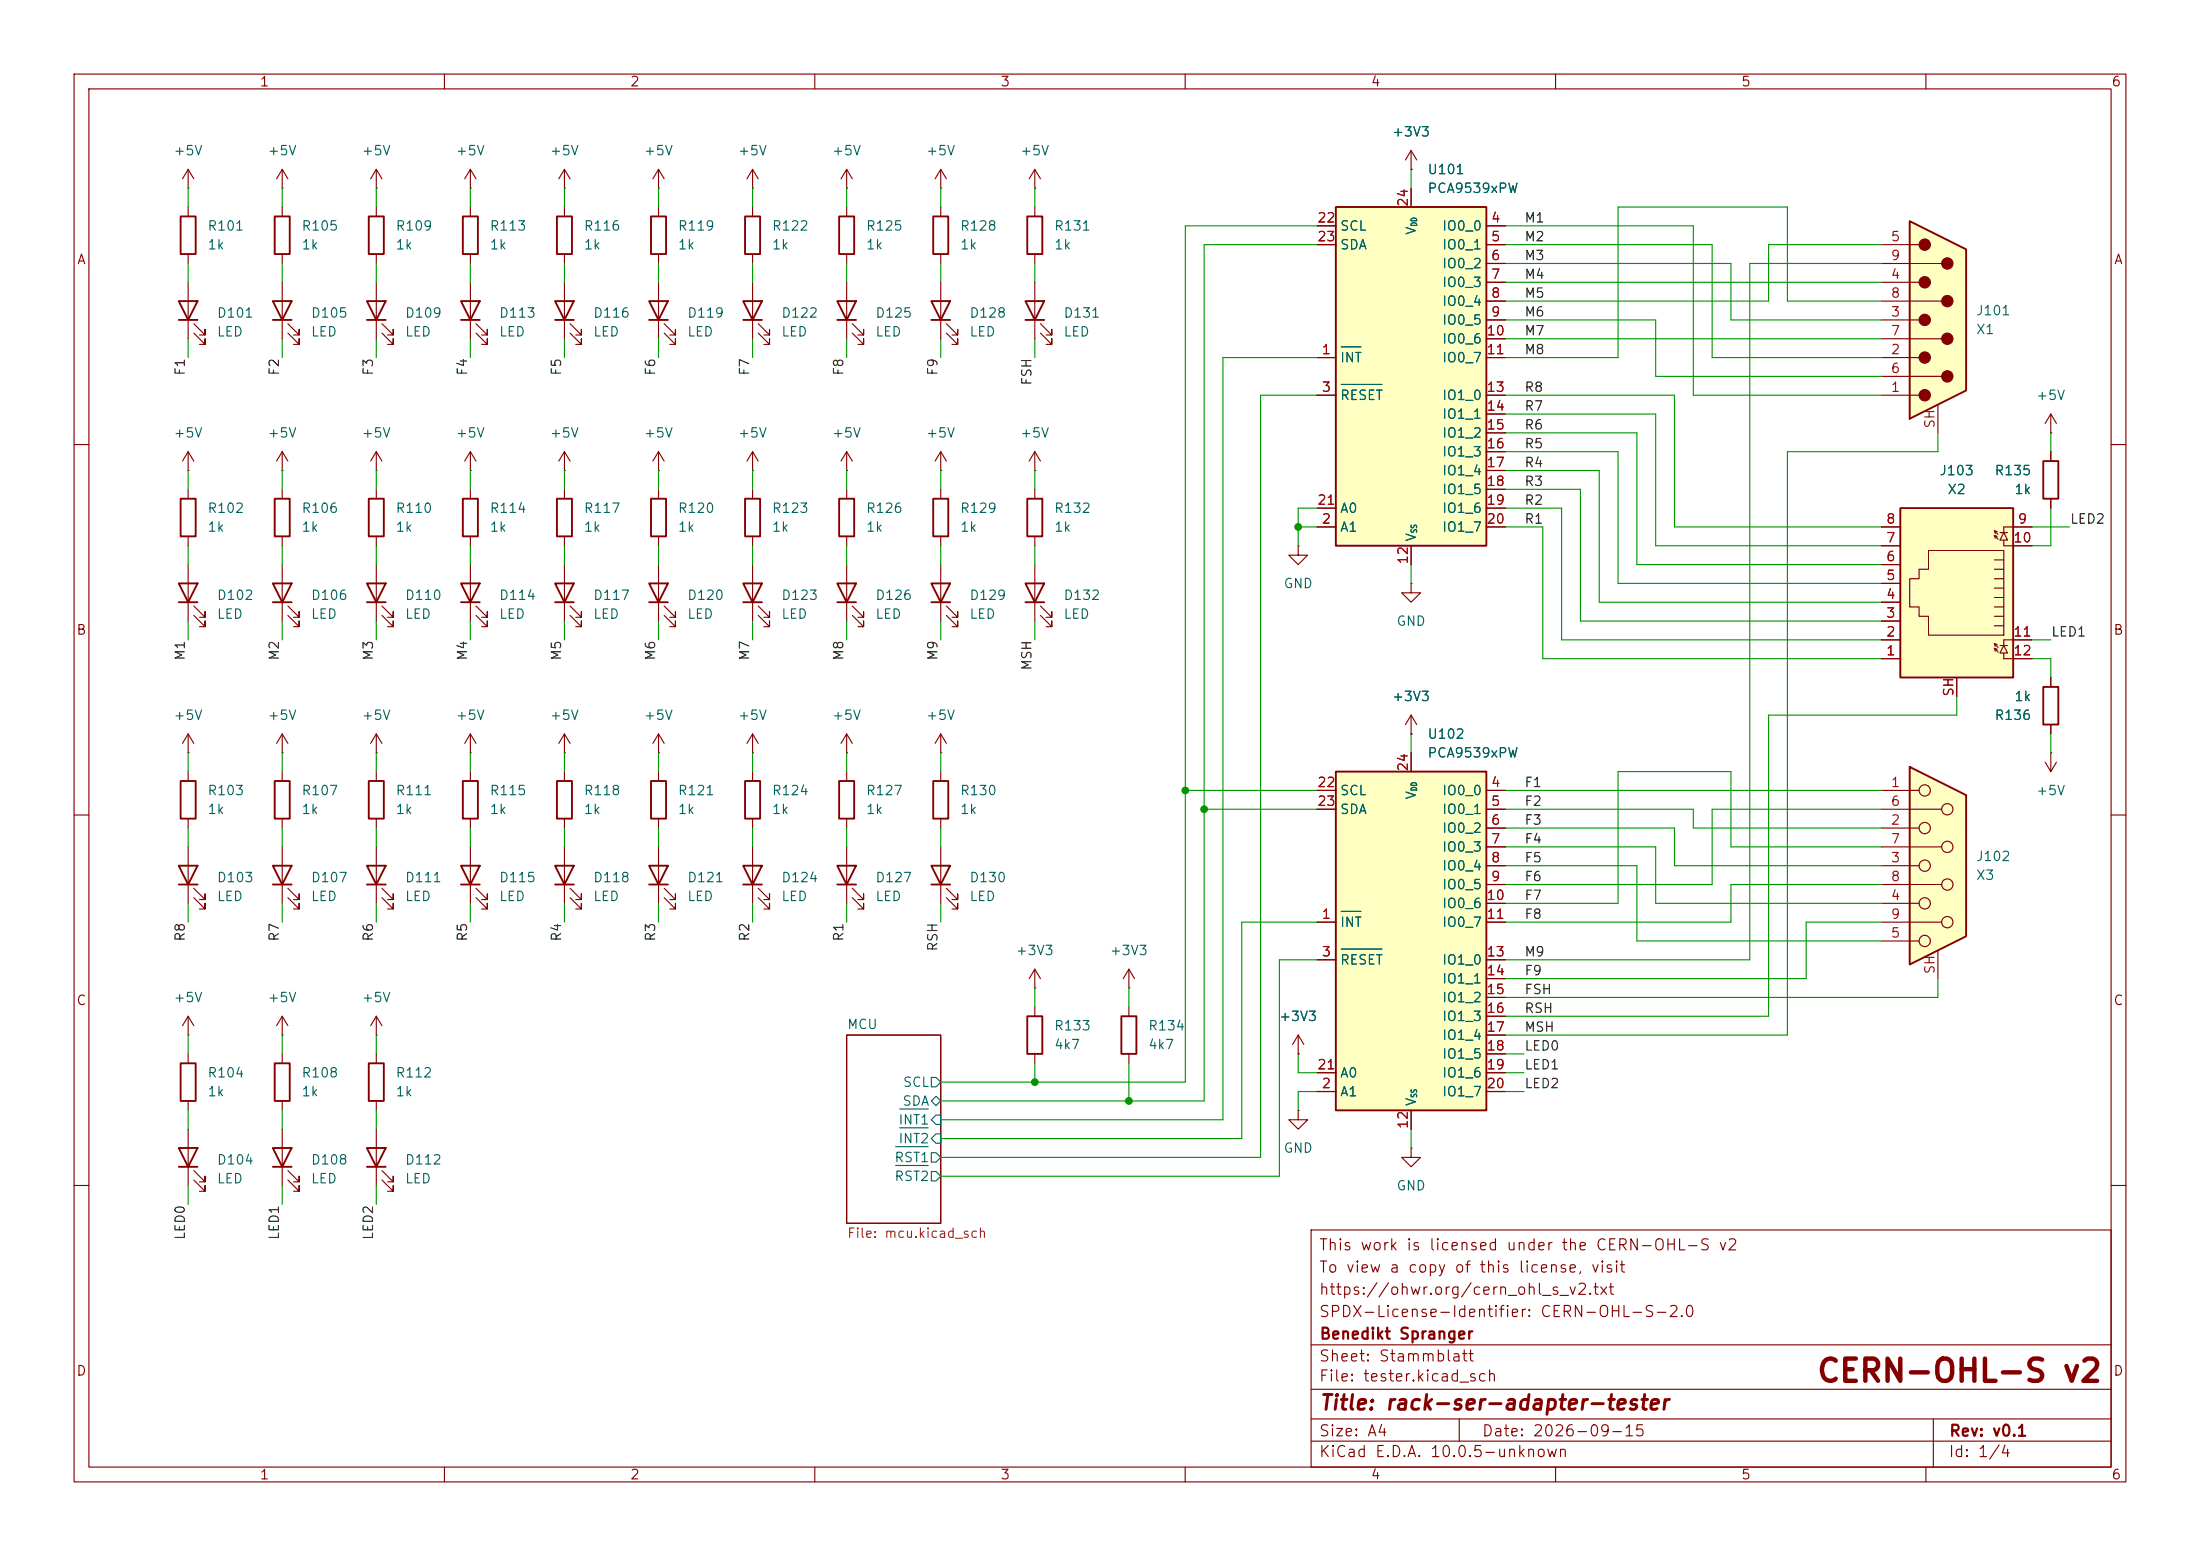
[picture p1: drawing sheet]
<svg xmlns="http://www.w3.org/2000/svg" width="297mm" height="210mm" viewBox="0 0 297 210" stroke-linecap="round" stroke-linejoin="round" font-family="sans-serif">
<g fill="none" stroke="#840000" stroke-width=".15">
<path d="M10 10h277v190h-277zM12 12h273v186h-273zM60 10v2M110 10v2M160 10v2M210 10v2M260 10v2M76.2 25.4h.1M76.2 22.9v2.5M76.2 27.9v1.3M76.2 34.3v1.3M76.2 38.1v7.6"/>
<path d="M76.2 22.9l-.8 1.2M76.2 22.9l.8 1.2M88.9 25.4h.1M88.9 22.9l-.8 1.2M88.9 22.9l.8 1.2M88.9 22.9v2.5M88.9 27.9v1.3M88.9 34.3v1.3M101.6 25.4h.1M101.6 22.9v2.5M101.6 22.9l-.8 1.2M101.6 22.9l.8 1.2"/>
<path d="M114.3 38.1v7.6M77 45l1.5 1.5v-.8v.8h-.8M77 43.7l1.5 1.5v-.7v.7h-.8M115.1 45l1.5 1.5v-.8v.8h-.8M115.1 43.7l1.5 1.5v-.7v.7h-.8M10 60h2M76.2 76.2v7.6M88.9 76.2v7.6M101.6 66v1.3M101.6 72.4v1.3M101.6 76.2v7.6M114.3 63.5h.1"/>
<path d="M114.3 61l-.8 1.2M114.3 61l.8 1.2M114.3 61v2.5M114.3 66v1.3M114.3 72.4v1.3M127 63.5h.1M127 61l-.8 1.2M127 61l.8 1.2M127 61v2.5M285 60h2M76.2 99.1v2.5M76.2 99.1l-.8 1.2"/>
<path d="M76.2 99.1l.8 1.2M77 83.1l1.5 1.5v-.8v.8h-.8M77 81.8l1.5 1.5v-.7v.7h-.8M88.9 99.1v2.5M88.9 99.1l-.8 1.2M88.9 99.1l.8 1.2M89.7 83.1l1.5 1.5v-.8v.8h-.8M89.7 81.8l1.5 1.5v-.7v.7h-.8M101.6 99.1v2.5M101.6 99.1l-.8 1.2M101.6 99.1l.8 1.2M102.4 83.1l1.5 1.5v-.8v.8h-.8"/>
<path d="M102.4 81.8l1.5 1.5v-.7v.7h-.8M114.3 99.1v2.5M114.3 99.1l-.8 1.2M114.3 99.1l.8 1.2M127 99.1v2.5M127 99.1l-.8 1.2M127 99.1l.8 1.2M10 110h2M76.2 101.6h.1M76.2 104.1v1.3M76.2 110.5v1.3M76.2 114.3v7.6"/>
<path d="M77 119.9l1.5 1.5v-.7v.7h-.8M88.9 101.6h.1M88.9 104.1v1.3M88.9 110.5v1.3M88.9 114.3v7.6M89.7 119.9l1.5 1.5v-.7v.7h-.8M101.6 101.6h.1M101.6 104.1v1.3M101.6 110.5v1.3M114.3 101.6h.1M114.3 104.1v1.3M114.3 110.5v1.3"/>
<path d="M127 101.6h.1M285 110h2M77 121.2l1.5 1.5v-.8v.8h-.8M89.7 121.2l1.5 1.5v-.8v.8h-.8M114.3 139.7h12.7v25.4h-12.7zM10 160h2M177 166h108v32h-108zM285 160h2M60 198v2M110 198v2M160 198v2M177 194.5h108"/>
<path d="M177 191.5h108M177 187.5h108M177 181.5h108M197 191.5v3M210 198v2M260 198v2M261 191.5v6.5"/>
</g>
<path d="M120.9 154.8h4.4M120.9 157.3h4.4M121.5 149.7h3.8M121.5 152.2h3.8M125.7 148.6l.7-.6 .6 .6-.6 .6zM125.7 145.4h.7l.6 .7-.6 .6h-.7zM125.7 155.6h.7l.6 .6-.6 .6h-.7zM125.7 158.1h.7l.6 .7-.6 .6h-.7zM126.4 150.5h.6v1.3h-.6l-.7-.7zM126.4 153h.6v1.3h-.6l-.7-.6z" fill="none" stroke="#006464" stroke-width=".15"/>
<g fill="none" stroke="#840000" stroke-width=".25">
<path d="M75.2 29.2h2v5.1h-2zM87.9 29.2h2v5.1h-2zM74.9 40.6h2.6l-1.3 2.6zM74.9 43.2h2.6M113 40.6h2.6l-1.3 2.6zM113 43.2h2.6M74.9 78.7h2.6l-1.3 2.6zM87.6 78.7h2.6l-1.3 2.6zM100.3 78.7h2.6l-1.3 2.6zM100.6 67.3h2v5.1h-2zM113.3 67.3h2v5.1h-2zM74.9 81.3h2.6"/>
<path d="M87.6 81.3h2.6M100.3 81.3h2.6M74.9 116.8h2.6l-1.3 2.6zM74.9 119.4h2.6M75.2 105.4h2v5.1h-2zM87.6 116.8h2.6l-1.3 2.6zM87.6 119.4h2.6M87.9 105.4h2v5.1h-2zM100.6 105.4h2v5.1h-2zM113.3 105.4h2v5.1h-2z"/>
</g>
<path d="M180.3 27.9h20.4v45.8h-20.4z" fill="#ffffc2"/>
<path d="M180.3 27.9h20.4v45.8h-20.4z" fill="none" stroke="#840000" stroke-width=".25"/>
<g fill="none" stroke="#840000" stroke-width=".15">
<path d="M177.8 30.5h2.5M177.8 33h2.5M190.5 22.9h.1M190.5 20.3v2.6M190.5 25.4v2.5M190.5 20.3l-.8 1.3M190.5 20.3l.8 1.3M200.7 30.5h2.5M200.7 33h2.5M200.7 35.6h2.5M200.7 38.1h2.5M177.8 48.3h2.5"/>
<path d="M177.8 53.3h2.5M200.7 48.3h2.5M200.7 53.3h2.5M200.7 40.6h2.5M200.7 43.2h2.5M200.7 45.7h2.5M200.7 55.9h2.5M200.7 58.4h2.5M175.3 73.7v1.2h1.2l-1.2 1.3-1.3-1.3h1.3M175.3 73.7h.1M177.8 71.1h2.5M177.8 68.6h2.5"/>
<path d="M190.5 78.7v1.3h1.3l-1.3 1.3-1.3-1.3h1.3M190.5 78.7h.1M190.5 73.7v2.5M200.7 71.1h2.5M200.7 61h2.5M200.7 63.5h2.5M200.7 66h2.5M200.7 68.6h2.5M190.5 99.1h.1M190.5 96.5v2.6M190.5 96.5l-.8 1.3M190.5 96.5l.8 1.3"/>
</g>
<path d="M181.1 46.8h2.6M181.1 51.9h5.5" fill="none" stroke="#006464" stroke-width=".15"/>
<path d="M180.3 104.1h20.4v45.8h-20.4z" fill="#ffffc2"/>
<g fill="none" stroke="#840000" stroke-width=".25">
<path d="M24.4 29.2h2v5.1h-2zM37.1 29.2h2v5.1h-2zM49.8 29.2h2v5.1h-2zM62.5 29.2h2v5.1h-2zM100.6 29.2h2v5.1h-2zM113.3 29.2h2v5.1h-2zM126 29.2h2v5.1h-2zM138.7 29.2h2v5.1h-2zM24.1 40.6h2.6l-1.3 2.6zM24.1 43.2h2.6M36.8 40.6h2.6l-1.3 2.6zM36.8 43.2h2.6"/>
<path d="M49.5 40.6h2.6l-1.3 2.6zM49.5 43.2h2.6M62.2 40.6h2.6l-1.3 2.6zM62.2 43.2h2.6M87.6 40.6h2.6l-1.3 2.6zM87.6 43.2h2.6M100.3 40.6h2.6l-1.3 2.6zM100.3 43.2h2.6M125.7 40.6h2.6l-1.3 2.6zM125.7 43.2h2.6M24.1 78.7h2.6l-1.3 2.6zM24.4 67.3h2v5.1h-2z"/>
<path d="M36.8 78.7h2.6l-1.3 2.6zM37.1 67.3h2v5.1h-2zM49.5 78.7h2.6l-1.3 2.6zM49.8 67.3h2v5.1h-2zM62.2 78.7h2.6l-1.3 2.6zM62.5 67.3h2v5.1h-2zM75.2 67.3h2v5.1h-2zM87.9 67.3h2v5.1h-2zM113 78.7h2.6l-1.3 2.6zM125.7 78.7h2.6l-1.3 2.6zM24.1 81.3h2.6M36.8 81.3h2.6"/>
<path d="M49.5 81.3h2.6M62.2 81.3h2.6M113 81.3h2.6M125.7 81.3h2.6M24.1 116.8h2.6l-1.3 2.6zM24.1 119.4h2.6M24.4 105.4h2v5.1h-2zM36.8 116.8h2.6l-1.3 2.6zM36.8 119.4h2.6M37.1 105.4h2v5.1h-2zM49.5 116.8h2.6l-1.3 2.6zM49.5 119.4h2.6"/>
<path d="M49.8 105.4h2v5.1h-2zM62.2 116.8h2.6l-1.3 2.6zM62.2 119.4h2.6M62.5 105.4h2v5.1h-2zM100.3 116.8h2.6l-1.3 2.6zM100.3 119.4h2.6M113 116.8h2.6l-1.3 2.6zM113 119.4h2.6M180.3 104.1h20.4v45.8h-20.4zM138.7 137.2h2v5h-2zM151.4 137.2h2v5h-2zM24.1 154.9h2.6l-1.3 2.6z"/>
<path d="M24.1 157.5h2.6M24.4 143.5h2v5.1h-2zM36.8 154.9h2.6l-1.3 2.6zM36.8 157.5h2.6M37.1 143.5h2v5.1h-2zM49.5 154.9h2.6l-1.3 2.6zM49.5 157.5h2.6M49.8 143.5h2v5.1h-2z"/>
</g>
<g fill="none" stroke="#840000" stroke-width=".15">
<path d="M25.4 25.4h.1M25.4 22.9l-.8 1.2M25.4 22.9l.8 1.2M25.4 22.9v2.5M25.4 27.9v1.3M25.4 34.3v1.3M25.4 38.1v7.6M38.1 25.4h.1M38.1 22.9v2.5M38.1 27.9v1.3M38.1 34.3v1.3M38.1 38.1v7.6"/>
<path d="M38.1 22.9l-.8 1.2M38.1 22.9l.8 1.2M50.8 25.4h.1M50.8 22.9v2.5M50.8 27.9v1.3M50.8 34.3v1.3M50.8 38.1v7.6M50.8 22.9l-.8 1.2M50.8 22.9l.8 1.2M63.5 25.4h.1M63.5 22.9v2.5M63.5 27.9v1.3"/>
<path d="M63.5 34.3v1.3M63.5 38.1v7.6M63.5 22.9l-.8 1.2M63.5 22.9l.8 1.2M88.9 38.1v7.6M101.6 27.9v1.3M101.6 34.3v1.3M101.6 38.1v7.6M114.3 25.4h.1M114.3 22.9v2.5M114.3 27.9v1.3M114.3 34.3v1.3"/>
<path d="M114.3 22.9l-.8 1.2M114.3 22.9l.8 1.2M127 25.4h.1M127 22.9l-.8 1.2M127 22.9l.8 1.2M127 22.9v2.5M127 27.9v1.3M127 34.3v1.3M127 38.1v7.6M139.7 27.9v1.3M139.7 34.3v1.3M26.2 45l1.5 1.5v-.8v.8h-.8"/>
<path d="M26.2 43.7l1.5 1.5v-.7v.7h-.8M38.9 45l1.5 1.5v-.8v.8h-.8M38.9 43.7l1.5 1.5v-.7v.7h-.8M51.6 45l1.5 1.5v-.8v.8h-.8M51.6 43.7l1.5 1.5v-.7v.7h-.8M64.3 45l1.5 1.5v-.8v.8h-.8M64.3 43.7l1.5 1.5v-.7v.7h-.8M89.7 45l1.5 1.5v-.8v.8h-.8M89.7 43.7l1.5 1.5v-.7v.7h-.8M102.4 45l1.5 1.5v-.8v.8h-.8M102.4 43.7l1.5 1.5v-.7v.7h-.8M127.8 45l1.5 1.5v-.8v.8h-.8"/>
<path d="M127.8 43.7l1.5 1.5v-.7v.7h-.8M25.4 63.5h.1M25.4 61v2.5M25.4 66v1.3M25.4 72.4v1.3M25.4 76.2v7.6M25.4 61l-.8 1.2M25.4 61l.8 1.2M38.1 63.5h.1M38.1 61v2.5M38.1 66v1.3M38.1 72.4v1.3"/>
<path d="M38.1 76.2v7.6M38.1 61l-.8 1.2M38.1 61l.8 1.2M50.8 63.5h.1M50.8 61v2.5M50.8 66v1.3M50.8 72.4v1.3M50.8 76.2v7.6M50.8 61l-.8 1.2M50.8 61l.8 1.2M63.5 63.5h.1M63.5 61v2.5"/>
<path d="M63.5 66v1.3M63.5 72.4v1.3M63.5 76.2v7.6M63.5 61l-.8 1.2M63.5 61l.8 1.2M76.2 63.5h.1M76.2 61l-.8 1.2M76.2 61l.8 1.2M76.2 61v2.5M76.2 66v1.3M76.2 72.4v1.3M88.9 63.5h.1"/>
<path d="M88.9 61v2.5M88.9 66v1.3M88.9 72.4v1.3M88.9 61l-.8 1.2M88.9 61l.8 1.2M101.6 63.5h.1M101.6 61v2.5M101.6 61l-.8 1.2M101.6 61l.8 1.2M114.3 76.2v7.6M127 76.2v7.6M25.4 99.1v2.5"/>
<path d="M25.4 99.1l-.8 1.2M25.4 99.1l.8 1.2M26.2 83.1l1.5 1.5v-.8v.8h-.8M26.2 81.8l1.5 1.5v-.7v.7h-.8M38.1 99.1l-.8 1.2M38.1 99.1l.8 1.2M38.1 99.1v2.5M38.9 83.1l1.5 1.5v-.8v.8h-.8M38.9 81.8l1.5 1.5v-.7v.7h-.8M50.8 99.1v2.5M50.8 99.1l-.8 1.2M50.8 99.1l.8 1.2"/>
<path d="M51.6 83.1l1.5 1.5v-.8v.8h-.8M51.6 81.8l1.5 1.5v-.7v.7h-.8M63.5 99.1v2.5M63.5 99.1l-.8 1.2M63.5 99.1l.8 1.2M64.3 83.1l1.5 1.5v-.8v.8h-.8M64.3 81.8l1.5 1.5v-.7v.7h-.8M115.1 83.1l1.5 1.5v-.8v.8h-.8M115.1 81.8l1.5 1.5v-.7v.7h-.8M127.8 83.1l1.5 1.5v-.8v.8h-.8M127.8 81.8l1.5 1.5v-.7v.7h-.8M25.4 101.6h.1"/>
<path d="M25.4 104.1v1.3M25.4 110.5v1.3M25.4 114.3v7.6M26.2 119.9l1.5 1.5v-.7v.7h-.8M38.1 101.6h.1M38.1 104.1v1.3M38.1 110.5v1.3M38.1 114.3v7.6M38.9 119.9l1.5 1.5v-.7v.7h-.8M50.8 101.6h.1M50.8 104.1v1.3M50.8 110.5v1.3"/>
<path d="M50.8 114.3v7.6M51.6 119.9l1.5 1.5v-.7v.7h-.8M63.5 101.6h.1M63.5 104.1v1.3M63.5 110.5v1.3M63.5 114.3v7.6M64.3 119.9l1.5 1.5v-.7v.7h-.8M101.6 114.3v7.6M102.4 119.9l1.5 1.5v-.7v.7h-.8M114.3 114.3v7.6M115.1 119.9l1.5 1.5v-.7v.7h-.8M177.8 106.7h2.5"/>
<path d="M177.8 109.2h2.5M190.5 101.6v2.5M200.7 106.7h2.5M200.7 109.2h2.5M200.7 111.8h2.5M200.7 114.3h2.5M200.7 116.8h2.5M200.7 119.4h2.5M25.4 139.7h.1M25.4 137.2v2.5M25.4 137.2l-.8 1.2M25.4 137.2l.8 1.2"/>
<path d="M26.2 121.2l1.5 1.5v-.8v.8h-.8M38.1 139.7h.1M38.1 137.2v2.5M38.1 137.2l-.8 1.2M38.1 137.2l.8 1.2M38.9 121.2l1.5 1.5v-.8v.8h-.8M50.8 139.7h.1M50.8 137.2v2.5M50.8 137.2l-.8 1.2M50.8 137.2l.8 1.2M51.6 121.2l1.5 1.5v-.8v.8h-.8M64.3 121.2l1.5 1.5v-.8v.8h-.8"/>
<path d="M102.4 121.2l1.5 1.5v-.8v.8h-.8M115.1 121.2l1.5 1.5v-.8v.8h-.8M139.7 133.4h.1M139.7 130.8l-.8 1.3M139.7 130.8l.8 1.3M139.7 130.8v2.6M139.7 135.9v1.3M152.4 133.4h.1M152.4 130.8v2.6M152.4 135.9v1.3M152.4 130.8l-.8 1.3M152.4 130.8l.8 1.3"/>
<path d="M175.3 139.7l-.8 1.3M175.3 139.7l.7 1.3M175.3 139.7v2.5M177.8 124.5h2.5M177.8 129.5h2.5M200.7 124.5h2.5M200.7 129.5h2.5M200.7 121.9h2.5M200.7 132.1h2.5M200.7 134.6h2.5M200.7 137.2h2.5M200.7 139.7h2.5"/>
<path d="M25.4 142.2v1.3M25.4 148.6v1.3M25.4 152.4v7.6M26.2 159.3l1.5 1.5v-.8v.8h-.8M26.2 158l1.5 1.5v-.7v.7h-.8M38.1 142.2v1.3M38.1 148.6v1.3M38.1 152.4v7.6M38.9 159.3l1.5 1.5v-.8v.8h-.8M38.9 158l1.5 1.5v-.7v.7h-.8M50.8 142.2v1.3M50.8 148.6v1.3"/>
<path d="M50.8 152.4v7.6M51.6 159.3l1.5 1.5v-.8v.8h-.8M51.6 158l1.5 1.5v-.7v.7h-.8M139.7 142.2v1.3M152.4 142.2v1.3M175.3 142.2h.1M175.3 149.9v1.2h1.2l-1.2 1.3-1.3-1.3h1.3M175.3 149.9h.1M177.8 147.3h2.5M177.8 144.8h2.5M190.5 154.9v1.3h1.3l-1.3 1.3-1.3-1.3h1.3M190.5 154.9h.1"/>
<path d="M190.5 149.9v2.5M200.7 147.3h2.5M200.7 142.2h2.5M200.7 144.8h2.5"/>
</g>
<path d="M181.1 123h2.6M181.1 128.1h5.5" fill="none" stroke="#006464" stroke-width=".15"/>
<path d="M257.8 29.8l7.6 3.9v19l-7.6 3.8z" fill="#ffffc2"/>
<g fill="none" stroke="#840000" stroke-width=".15">
<path d="M139.7 25.4h.1M139.7 22.9l-.8 1.2M139.7 22.9l.8 1.2M139.7 22.9v2.5M254 33h5.1M254 35.6h8.1M254 38.1h5.1M254 40.6h8.1M254 43.2h5.1M254 45.7h8.1M254 48.3h5.1M254 50.8h8.1"/>
<path d="M254 53.3h5.1M261.6 54.6v3.8M276.9 61v1.2M276.9 67.3v1.3M127 104.1v1.3M127 110.5v1.3M127 114.3v7.6M127.8 119.9l1.5 1.5v-.7v.7h-.8M276.1 102.9l.8 1.2M276.9 101.6h.1M276.9 101.6v2.5M277.6 102.9l-.7 1.2"/>
<path d="M127.8 121.2l1.5 1.5v-.8v.8h-.8"/>
</g>
<path d="M257.8 29.8l7.6 3.9v19l-7.6 3.8zM275.8 62.2h2.1v5.1h-2.1zM125.7 116.8h2.6l-1.3 2.6zM125.7 119.4h2.6M126 105.4h2v5.1h-2z" fill="none" stroke="#840000" stroke-width=".25"/>
<g fill="#840000" stroke="#840000" stroke-width=".15">
<circle cx="259.8" cy="33" r=".76"/>
<circle cx="259.8" cy="38.1" r=".76"/>
<circle cx="259.8" cy="43.2" r=".76"/>
<circle cx="259.8" cy="48.3" r=".76"/>
<circle cx="259.8" cy="53.3" r=".76"/>
<circle cx="262.9" cy="35.6" r=".76"/>
<circle cx="262.9" cy="40.6" r=".76"/>
<circle cx="262.9" cy="45.7" r=".76"/>
<circle cx="262.9" cy="50.8" r=".76"/>
</g>
<path d="M257.8 103.5l7.6 3.8v19.1l-7.6 3.8z" fill="#ffffc2"/>
<path d="M138.7 67.3h2v5.1h-2zM257.8 103.5l7.6 3.8v19.1l-7.6 3.8z" fill="none" stroke="#840000" stroke-width=".25"/>
<g fill="none" stroke="#840000" stroke-width=".15">
<path d="M139.7 66v1.3M139.7 72.4v1.3M254 106.7h5.1M254 109.2h8.1M254 111.8h5.1M254 114.3h8.1M254 116.8h5.1M254 119.4h8.1M254 121.9h5.1M254 124.5h8.1M254 127h5.1M261.6 128.3v3.8"/>
<circle cx="259.8" cy="111.8" r=".76"/>
<circle cx="259.8" cy="116.8" r=".76"/>
<circle cx="259.8" cy="106.7" r=".76"/>
<circle cx="262.9" cy="114.3" r=".76"/>
<circle cx="262.9" cy="119.4" r=".76"/>
<circle cx="262.9" cy="109.2" r=".76"/>
<circle cx="259.8" cy="121.9" r=".76"/>
<circle cx="259.8" cy="127" r=".76"/>
<circle cx="262.9" cy="124.5" r=".76"/>
</g>
<path d="M256.5 68.6h15.3v22.8h-15.3z" fill="#ffffc2"/>
<g fill="none" stroke="#840000" stroke-width=".15">
<path d="M139.7 38.1v7.6M177.8 30.5h2.5M177.8 33h2.5M190.5 22.9h.1M190.5 25.4v2.5M200.7 30.5h2.5M200.7 33h2.5M200.7 35.6h2.5M200.7 38.1h2.5M140.5 45l1.5 1.5v-.8v.8h-.8M140.5 43.7l1.5 1.5v-.7v.7h-.8M177.8 48.3h2.5"/>
<path d="M177.8 53.3h2.5M200.7 48.3h2.5M200.7 53.3h2.5M200.7 40.6h2.5M200.7 43.2h2.5M200.7 45.7h2.5M200.7 55.9h2.5M200.7 58.4h2.5M276.9 58.4h.1M276.9 55.9v2.5M276.9 55.9l-.8 1.3M276.9 55.9l.7 1.3"/>
<path d="M127 66v1.3M127 72.4v1.3M139.7 63.5h.1M139.7 61v2.5M139.7 76.2v7.6M139.7 61l-.8 1.2M139.7 61l.8 1.2M177.8 71.1h2.5M177.8 68.6h2.5M190.5 73.7v2.5M200.7 71.1h2.5M200.7 61h2.5"/>
<path d="M200.7 63.5h2.5M200.7 66h2.5M200.7 68.6h2.5M254 71.1h2.5M254 73.7h2.5M254 78.7h2.5M254 76.2h2.5M260.3 74.3h10.2v11.4h-10.2v-2.5h-1.2v-1.3h-1.3v-3.8h1.3v-1.3h1.2zM269.2 79.4h1.3M269.2 78.1h1.3M269.2 71.6l.2 .4M269.2 72.3l.2 .3"/>
<path d="M269.2 75.6h1.3M269.2 76.8h1.3M269.6 71.8l-.4-.2 .5 .5M269.6 72.4l-.4-.1 .5 .5M270 71.9h1M270.5 71.9l.5 1h-1zM270.5 72.9v.8h3.8M274.3 71.1h-3.8v.8M276.9 61v1.2M276.9 67.3v1.3M140.5 83.1l1.5 1.5v-.8v.8h-.8M140.5 81.8l1.5 1.5v-.7v.7h-.8"/>
<path d="M190.5 99.1h.1M254 86.4h2.5M254 88.9h2.5M254 83.8h2.5M254 81.3h2.5M264.2 91.4v2.6M269.2 80.6h1.3M269.2 81.9h1.3M269.2 83.2h1.3M269.2 84.5h1.3M269.2 86.9l.2 .3M269.2 87.5l.2 .4"/>
<path d="M269.6 87l-.4-.1 .5 .5M269.6 87.6l-.4-.1 .5 .5M270 87.1h1M270.5 87.1l.5 1h-1zM270.5 88.1v.8h3.8M274.3 86.4h-3.8v.7M276.9 91.4v1.3M276.9 97.8v1.3M177.8 106.7h2.5M177.8 109.2h2.5M190.5 101.6v2.5M200.7 106.7h2.5"/>
<path d="M200.7 109.2h2.5M200.7 111.8h2.5M200.7 114.3h2.5M200.7 116.8h2.5M200.7 119.4h2.5M177.8 124.5h2.5M177.8 129.5h2.5M200.7 124.5h2.5M200.7 129.5h2.5M200.7 121.9h2.5M200.7 132.1h2.5M200.7 134.6h2.5"/>
<path d="M200.7 137.2h2.5M200.7 139.7h2.5M175.3 142.2h.1M177.8 147.3h2.5M177.8 144.8h2.5M190.5 149.9v2.5M200.7 147.3h2.5M200.7 142.2h2.5M200.7 144.8h2.5"/>
</g>
<path d="M138.4 40.6h2.6l-1.3 2.6zM138.4 43.2h2.6M126 67.3h2v5.1h-2zM138.4 78.7h2.6l-1.3 2.6zM256.5 68.6h15.3v22.8h-15.3zM138.4 81.3h2.6M275.8 92.7h2.1v5.1h-2.1z" fill="none" stroke="#840000" stroke-width=".25"/>
<g fill="none" stroke="#009600" stroke-width=".15">
<path d="M25.4 25.4v2.5M25.4 35.6v2.5M38.1 25.4v2.5M38.1 35.6v2.5M50.8 25.4v2.5M50.8 35.6v2.5M63.5 25.4v2.5M63.5 35.6v2.5M76.2 25.4v2.5M76.2 35.6v2.5M88.9 25.4v2.5M88.9 35.6v2.5"/>
<path d="M101.6 25.4v2.5M101.6 35.6v2.5M114.3 25.4v2.5M114.3 35.6v2.5M127 25.4v2.5M127 35.6v2.5M139.7 25.4v2.5M139.7 35.6v2.5M177.8 33h-15.2v115.6h-35.6M177.8 30.5h-17.8v115.6h-33M190.5 22.9v2.5M203.2 33h27.9v15.3h22.9"/>
<path d="M203.2 30.5h25.4v22.8h25.4M203.2 35.6h30.5v7.6h20.3M203.2 38.1h50.8M254 35.6h-17.8v93.9h-33M254 33h-15.2v7.6h-35.6M25.4 45.7v2.6M38.1 45.7v2.6M50.8 45.7v2.6M63.5 45.7v2.6M76.2 45.7v2.6M88.9 45.7v2.6M101.6 45.7v2.6"/>
<path d="M114.3 45.7v2.6M127 45.7v2.6M139.7 45.7v2.6M177.8 53.3h-7.6v102.9h-43.2M177.8 48.3h-12.7v102.8h-38.1M203.2 58.4h17.8v17.8h33M203.2 53.3h22.9v17.8h27.9M203.2 55.9h20.3v17.8h30.5M203.2 43.2h20.3v7.6h30.5M203.2 45.7h50.8M254 40.6h-12.7v-12.7h-22.9v20.4h-15.2M261.6 58.4v2.6h-20.3v78.7h-38.1"/>
<path d="M276.9 58.4v2.6M25.4 63.5v2.5M25.4 73.7v2.5M38.1 63.5v2.5M38.1 73.7v2.5M50.8 63.5v2.5M50.8 73.7v2.5M63.5 63.5v2.5M63.5 73.7v2.5M76.2 63.5v2.5M76.2 73.7v2.5M88.9 63.5v2.5"/>
<path d="M88.9 73.7v2.5M101.6 63.5v2.5M101.6 73.7v2.5M114.3 63.5v2.5M114.3 73.7v2.5M127 63.5v2.5M127 73.7v2.5M139.7 63.5v2.5M139.7 73.7v2.5M175.3 71.1h2.5M177.8 68.6h-2.5v5.1M190.5 76.2v2.5"/>
<path d="M203.2 71.1h5.1v17.8h45.7M203.2 66h10.2v17.8h40.6M203.2 61h15.2v17.7h35.6M203.2 68.6h7.6v17.8h43.2M203.2 63.5h12.7v17.8h38.1M274.3 71.1h5.1M276.9 68.6v5.1h-2.6M25.4 83.8v2.6M38.1 83.8v2.6M50.8 83.8v2.6M63.5 83.8v2.6M76.2 83.8v2.6"/>
<path d="M88.9 83.8v2.6M101.6 83.8v2.6M114.3 83.8v2.6M127 83.8v2.6M139.7 83.8v2.6M190.5 99.1v2.5M264.2 94v2.5h-25.4v40.7h-35.6M274.3 88.9h2.6v2.5M274.3 86.4h2.6M276.9 99.1v2.5M25.4 101.6v2.5M25.4 111.8v2.5"/>
<path d="M38.1 101.6v2.5M38.1 111.8v2.5M50.8 101.6v2.5M50.8 111.8v2.5M63.5 101.6v2.5M63.5 111.8v2.5M76.2 101.6v2.5M76.2 111.8v2.5M88.9 101.6v2.5M88.9 111.8v2.5M101.6 101.6v2.5M101.6 111.8v2.5"/>
<path d="M114.3 101.6v2.5M114.3 111.8v2.5M127 101.6v2.5M127 111.8v2.5M160 106.7h17.8M162.6 109.2h15.2M203.2 109.2h25.4v2.6h25.4M203.2 111.8h22.9v5h27.9M203.2 116.8h17.8v10.2h33M203.2 114.3h20.3v7.6h30.5M203.2 106.7h50.8M254 109.2h-22.9v10.2h-27.9"/>
<path d="M254 114.3h-20.3v-10.2h-15.3v17.8h-15.2M254 119.4h-20.3v5.1h-30.5M25.4 121.9v2.6M25.4 139.7v2.5M38.1 121.9v2.6M38.1 139.7v2.5M50.8 121.9v2.6M50.8 139.7v2.5M63.5 121.9v2.6M76.2 121.9v2.6M88.9 121.9v2.6M101.6 121.9v2.6"/>
<path d="M114.3 121.9v2.6M127 121.9v2.6M139.7 133.4v2.5M152.4 133.4v2.5M177.8 124.5h-10.2v29.2h-40.6M177.8 129.5h-5.1v29.3h-45.7M254 124.5h-10.2v7.6h-40.6M261.6 132.1v2.5h-58.4M25.4 149.9v2.5M38.1 149.9v2.5M50.8 149.9v2.5M139.7 143.5v2.6"/>
<path d="M152.4 143.5v5.1M175.3 142.2v2.6h2.5M177.8 147.3h-2.5v2.6M190.5 152.4v2.5M203.2 147.3h2.5M203.2 142.2h2.5M203.2 144.8h2.5M25.4 160v2.6M38.1 160v2.6M50.8 160v2.6"/>
</g>
<path d="M181.1 46.8h2.6M181.1 51.9h5.5M181.1 123h2.6M181.1 128.1h5.5" fill="none" stroke="#006464" stroke-width=".15"/>
<g fill="#009600" stroke="#009600" stroke-width=".14">
<circle cx="162.6" cy="109.2" r=".46"/>
<circle cx="152.4" cy="148.6" r=".46"/>
<circle cx="139.7" cy="146.1" r=".46"/>
<circle cx="160" cy="106.7" r=".46"/>
<circle cx="175.3" cy="71.1" r=".46"/>
</g>
<text font-size="3" fill="#840000" x="245.1" y="187.3">CERN-OHL-S v2</text>
<text font-size="2" fill="#840000" x="178" y="190.8">Title: rack-ser-adapter-tester</text>
<g font-size="1.5" fill="#840000">
<text x="178" y="172.1">To view a copy of this license, visit</text>
<text x="178" y="169.1">This work is licensed under the CERN-OHL-S v2</text>
<text x="178" y="178.1">SPDX-License-Identifier: CERN-OHL-S-2.0</text>
<text x="178" y="175.1">https://ohwr.org/cern_ohl_s_v2.txt</text>
<text x="178" y="184.1">Sheet: Stammblatt</text>
<text x="178" y="181.1">Benedikt Spranger</text>
<text x="178" y="186.8">File: tester.kicad_sch</text>
<text x="178" y="197">KiCad E.D.A. 10.0.5-unknown</text>
<text x="178" y="194.2">Size: A4</text>
<text x="200" y="194.2">Date: 2026-09-15</text>
<text x="263" y="197">Id: 1/4</text>
<text x="263" y="194.2">Rev: v0.1</text>
</g>
<g font-size="1.3" fill="#840000">
<text x="35" y="12">1</text>
<text x="85" y="12">2</text>
<text x="135" y="12">3</text>
<text x="185" y="12">4</text>
<text x="235" y="12">5</text>
<text x="285" y="12">6</text>
<text x="10.3" y="36">A</text>
<text x="285.3" y="36">A</text>
<text x="10.2" y="86">B</text>
<text x="285.2" y="86">B</text>
<text x="10.2" y="136">C</text>
<text x="285.2" y="136">C</text>
<text x="10.2" y="186">D</text>
<text x="285.2" y="186">D</text>
<text x="35" y="200">1</text>
<text x="85" y="200">2</text>
<text x="135" y="200">3</text>
<text x="185" y="200">4</text>
<text x="235" y="200">5</text>
<text x="285" y="200">6</text>
</g>
<g font-size="1.3" fill="#006464">
<text x="23.3" y="21.3">+5V</text>
<text x="36" y="21.3">+5V</text>
<text x="48.7" y="21.3">+5V</text>
<text x="61.4" y="21.3">+5V</text>
<text x="74.1" y="21.3">+5V</text>
<text x="86.8" y="21.3">+5V</text>
<text x="99.5" y="21.3">+5V</text>
<text x="112.2" y="21.3">+5V</text>
<text x="124.9" y="21.3">+5V</text>
<text x="137.6" y="21.3">+5V</text>
<text x="187.8" y="18.7">+3V3</text>
<text x="192.6" y="23.8">U101</text>
<text x="192.6" y="26.4">PCA9539xPW</text>
<text x="27.9" y="31.4">R101</text>
<text x="27.9" y="34">1k</text>
<text x="40.6" y="31.4">R105</text>
<text x="40.6" y="34">1k</text>
<text x="53.3" y="31.4">R109</text>
<text x="53.3" y="34">1k</text>
<text x="66" y="31.4">R113</text>
<text x="66" y="34">1k</text>
<text x="78.7" y="31.4">R116</text>
<text x="78.7" y="34">1k</text>
<text x="91.4" y="31.4">R119</text>
<text x="91.4" y="34">1k</text>
<text x="104.1" y="31.4">R122</text>
<text x="104.1" y="34">1k</text>
<text x="116.8" y="31.4">R125</text>
<text x="116.8" y="34">1k</text>
<text x="129.5" y="31.4">R128</text>
<text x="129.5" y="34">1k</text>
<text x="142.2" y="31.4">R131</text>
<text x="142.2" y="34">1k</text>
<text x="180.8" y="31.4">SCL</text>
<text x="180.8" y="34">SDA</text>
<text x="191.5" y="31.8" transform="rotate(-90 191.5 31.8)">V</text>
<text x="194.6" y="31.4">IO0_0</text>
<text x="194.6" y="34">IO0_1</text>
<text x="194.6" y="36.5">IO0_2</text>
<text x="194.6" y="39.1">IO0_3</text>
<text x="194.6" y="41.6">IO0_4</text>
<text x="29.2" y="43.2">D101</text>
<text x="29.2" y="45.7">LED</text>
<text x="41.9" y="43.2">D105</text>
<text x="41.9" y="45.7">LED</text>
<text x="54.6" y="43.2">D109</text>
<text x="54.6" y="45.7">LED</text>
<text x="67.3" y="43.2">D113</text>
<text x="67.3" y="45.7">LED</text>
<text x="80" y="43.2">D116</text>
<text x="80" y="45.7">LED</text>
<text x="92.7" y="43.2">D119</text>
<text x="92.7" y="45.7">LED</text>
<text x="105.4" y="43.2">D122</text>
<text x="105.4" y="45.7">LED</text>
<text x="118.1" y="43.2">D125</text>
<text x="118.1" y="45.7">LED</text>
<text x="130.8" y="43.2">D128</text>
<text x="130.8" y="45.7">LED</text>
<text x="143.5" y="43.2">D131</text>
<text x="143.5" y="45.7">LED</text>
<text x="194.6" y="44.1">IO0_5</text>
<text x="194.6" y="46.7">IO0_6</text>
<text x="266.7" y="42.9">J101</text>
<text x="266.7" y="45.4">X1</text>
<text x="180.8" y="49.2">INT</text>
<text x="194.6" y="49.2">IO0_7</text>
<text x="23.3" y="59.4">+5V</text>
<text x="36" y="59.4">+5V</text>
<text x="48.7" y="59.4">+5V</text>
<text x="61.4" y="59.4">+5V</text>
<text x="74.1" y="59.4">+5V</text>
<text x="86.8" y="59.4">+5V</text>
<text x="99.5" y="59.4">+5V</text>
<text x="112.2" y="59.4">+5V</text>
<text x="124.9" y="59.4">+5V</text>
<text x="137.6" y="59.4">+5V</text>
<text x="180.8" y="54.3">RESET</text>
<text x="194.6" y="54.3">IO1_0</text>
<text x="194.6" y="56.8">IO1_1</text>
<text x="194.6" y="59.4">IO1_2</text>
<text x="274.8" y="54.3">+5V</text>
<text x="194.6" y="61.9">IO1_3</text>
<text x="194.6" y="64.5">IO1_4</text>
<text x="261.7" y="64.5">J103</text>
<text x="269.2" y="64.5">R135</text>
<text x="27.9" y="69.5">R102</text>
<text x="40.6" y="69.5">R106</text>
<text x="53.3" y="69.5">R110</text>
<text x="66" y="69.5">R114</text>
<text x="78.7" y="69.5">R117</text>
<text x="91.4" y="69.5">R120</text>
<text x="104.1" y="69.5">R123</text>
<text x="116.8" y="69.5">R126</text>
<text x="129.5" y="69.5">R129</text>
<text x="142.2" y="69.5">R132</text>
<text x="180.8" y="69.5">A0</text>
<text x="194.6" y="67">IO1_5</text>
<text x="194.6" y="69.5">IO1_6</text>
<text x="262.8" y="67">X2</text>
<text x="271.8" y="67">1k</text>
<text x="27.9" y="72.1">1k</text>
<text x="40.6" y="72.1">1k</text>
<text x="53.3" y="72.1">1k</text>
<text x="66" y="72.1">1k</text>
<text x="78.7" y="72.1">1k</text>
<text x="91.4" y="72.1">1k</text>
<text x="104.1" y="72.1">1k</text>
<text x="116.8" y="72.1">1k</text>
<text x="129.5" y="72.1">1k</text>
<text x="142.2" y="72.1">1k</text>
<text x="180.8" y="72.1">A1</text>
<text x="191.5" y="73.2" transform="rotate(-90 191.5 73.2)">V</text>
<text x="194.6" y="72.1">IO1_7</text>
<text x="29.2" y="81.3">D102</text>
<text x="29.2" y="83.8">LED</text>
<text x="41.9" y="81.3">D106</text>
<text x="41.9" y="83.8">LED</text>
<text x="54.6" y="81.3">D110</text>
<text x="54.6" y="83.8">LED</text>
<text x="67.3" y="81.3">D114</text>
<text x="67.3" y="83.8">LED</text>
<text x="80" y="81.3">D117</text>
<text x="80" y="83.8">LED</text>
<text x="92.7" y="81.3">D120</text>
<text x="92.7" y="83.8">LED</text>
<text x="105.4" y="81.3">D123</text>
<text x="105.4" y="83.8">LED</text>
<text x="118.1" y="81.3">D126</text>
<text x="118.1" y="83.8">LED</text>
<text x="130.8" y="81.3">D129</text>
<text x="130.8" y="83.8">LED</text>
<text x="143.5" y="81.3">D132</text>
<text x="143.5" y="83.8">LED</text>
<text x="173.2" y="79.7">GND</text>
<text x="188.4" y="84.8">GND</text>
<text x="187.8" y="94.9">+3V3</text>
<text x="271.8" y="94.9">1k</text>
<text x="23.3" y="97.5">+5V</text>
<text x="36" y="97.5">+5V</text>
<text x="48.7" y="97.5">+5V</text>
<text x="61.4" y="97.5">+5V</text>
<text x="74.1" y="97.5">+5V</text>
<text x="86.8" y="97.5">+5V</text>
<text x="99.5" y="97.5">+5V</text>
<text x="112.2" y="97.5">+5V</text>
<text x="124.9" y="97.5">+5V</text>
<text x="192.6" y="100">U102</text>
<text x="269.2" y="97.5">R136</text>
<text x="27.9" y="107.6">R103</text>
<text x="40.6" y="107.6">R107</text>
<text x="53.3" y="107.6">R111</text>
<text x="66" y="107.6">R115</text>
<text x="78.7" y="107.6">R118</text>
<text x="91.4" y="107.6">R121</text>
<text x="104.1" y="107.6">R124</text>
<text x="116.8" y="107.6">R127</text>
<text x="129.5" y="107.6">R130</text>
<text x="180.8" y="107.6">SCL</text>
<text x="191.5" y="108" transform="rotate(-90 191.5 108)">V</text>
<text x="192.6" y="102.6">PCA9539xPW</text>
<text x="194.6" y="107.6">IO0_0</text>
<text x="274.8" y="107.6">+5V</text>
<text x="27.9" y="110.2">1k</text>
<text x="40.6" y="110.2">1k</text>
<text x="53.3" y="110.2">1k</text>
<text x="66" y="110.2">1k</text>
<text x="78.7" y="110.2">1k</text>
<text x="91.4" y="110.2">1k</text>
<text x="104.1" y="110.2">1k</text>
<text x="116.8" y="110.2">1k</text>
<text x="129.5" y="110.2">1k</text>
<text x="180.8" y="110.2">SDA</text>
<text x="194.6" y="110.2">IO0_1</text>
<text x="194.6" y="112.7">IO0_2</text>
<text x="29.2" y="119.4">D103</text>
<text x="41.9" y="119.4">D107</text>
<text x="54.6" y="119.4">D111</text>
<text x="67.3" y="119.4">D115</text>
<text x="80" y="119.4">D118</text>
<text x="92.7" y="119.4">D121</text>
<text x="105.4" y="119.4">D124</text>
<text x="118.1" y="119.4">D127</text>
<text x="130.8" y="119.4">D130</text>
<text x="194.6" y="115.3">IO0_3</text>
<text x="194.6" y="117.8">IO0_4</text>
<text x="266.7" y="116.5">J102</text>
<text x="266.7" y="119.1">X3</text>
<text x="29.2" y="121.9">LED</text>
<text x="41.9" y="121.9">LED</text>
<text x="54.6" y="121.9">LED</text>
<text x="67.3" y="121.9">LED</text>
<text x="80" y="121.9">LED</text>
<text x="92.7" y="121.9">LED</text>
<text x="105.4" y="121.9">LED</text>
<text x="118.1" y="121.9">LED</text>
<text x="130.8" y="121.9">LED</text>
<text x="180.8" y="125.4">INT</text>
<text x="194.6" y="120.3">IO0_5</text>
<text x="194.6" y="122.9">IO0_6</text>
<text x="194.6" y="125.4">IO0_7</text>
<text x="137" y="129.2">+3V3</text>
<text x="149.7" y="129.2">+3V3</text>
<text x="180.8" y="130.5">RESET</text>
<text x="194.6" y="130.5">IO1_0</text>
<text x="23.3" y="135.6">+5V</text>
<text x="36" y="135.6">+5V</text>
<text x="48.7" y="135.6">+5V</text>
<text x="194.6" y="133">IO1_1</text>
<text x="194.6" y="135.6">IO1_2</text>
<text x="114.3" y="139.2">MCU</text>
<text x="142.2" y="139.4">R133</text>
<text x="142.2" y="141.9">4k7</text>
<text x="154.9" y="139.4">R134</text>
<text x="154.9" y="141.9">4k7</text>
<text x="172.6" y="138.1">+3V3</text>
<text x="194.6" y="138.1">IO1_3</text>
<text x="194.6" y="140.7">IO1_4</text>
<text x="194.6" y="143.2">IO1_5</text>
<text x="27.9" y="145.7">R104</text>
<text x="27.9" y="148.3">1k</text>
<text x="40.6" y="145.7">R108</text>
<text x="40.6" y="148.3">1k</text>
<text x="53.3" y="145.7">R112</text>
<text x="53.3" y="148.3">1k</text>
<text x="121.7" y="149.6">SDA</text>
<text x="121.8" y="147">SCL</text>
<text x="180.8" y="148.3">A1</text>
<text x="180.8" y="145.7">A0</text>
<text x="191.5" y="149.4" transform="rotate(-90 191.5 149.4)">V</text>
<text x="194.6" y="145.7">IO1_6</text>
<text x="194.6" y="148.3">IO1_7</text>
<text x="121.2" y="152.1">INT1</text>
<text x="121.2" y="154.6">INT2</text>
<text x="173.2" y="155.9">GND</text>
<text x="29.2" y="157.5">D104</text>
<text x="29.2" y="160">LED</text>
<text x="41.9" y="157.5">D108</text>
<text x="41.9" y="160">LED</text>
<text x="54.6" y="157.5">D112</text>
<text x="54.6" y="160">LED</text>
<text x="120.7" y="157.2">RST1</text>
<text x="120.7" y="159.7">RST2</text>
<text x="188.4" y="161">GND</text>
</g>
<g font-size="1.3" fill="#a90000">
<text x="190.4" y="28" transform="rotate(-90 190.4 28)">24</text>
<text x="177.7" y="30.3">22</text>
<text x="177.7" y="32.9">23</text>
<text x="201.2" y="30.3">4</text>
<text x="201.2" y="32.9">5</text>
<text x="201.2" y="35.4">6</text>
<text x="255.2" y="32.9">5</text>
<text x="255.2" y="35.4">9</text>
<text x="201.2" y="38">7</text>
<text x="201.2" y="40.5">8</text>
<text x="255.2" y="38">4</text>
<text x="255.2" y="40.5">8</text>
<text x="200.6" y="45.6">10</text>
<text x="201.2" y="43">9</text>
<text x="255.2" y="43">3</text>
<text x="255.2" y="45.6">7</text>
<text x="178.3" y="48.1">1</text>
<text x="178.3" y="53.2">3</text>
<text x="200.6" y="48.1">11</text>
<text x="200.6" y="53.2">13</text>
<text x="255.2" y="53.2">1</text>
<text x="255.2" y="48.1">2</text>
<text x="255.2" y="50.7">6</text>
<text x="200.6" y="55.7">14</text>
<text x="200.6" y="58.3">15</text>
<text x="261.5" y="57.9" transform="rotate(-90 261.5 57.9)">SH</text>
<text x="200.6" y="60.8">16</text>
<text x="200.6" y="63.4">17</text>
<text x="200.6" y="65.9">18</text>
<text x="177.7" y="68.4">21</text>
<text x="178.3" y="71">2</text>
<text x="200.6" y="68.4">19</text>
<text x="200.6" y="71">20</text>
<text x="254.5" y="71">8</text>
<text x="272.3" y="71">9</text>
<text x="190.4" y="76.3" transform="rotate(-90 190.4 76.3)">12</text>
<text x="254.5" y="76.1">6</text>
<text x="254.5" y="73.5">7</text>
<text x="271.7" y="73.5">10</text>
<text x="254.5" y="83.7">3</text>
<text x="254.5" y="81.1">4</text>
<text x="254.5" y="78.6">5</text>
<text x="254.5" y="88.8">1</text>
<text x="254.5" y="86.2">2</text>
<text x="271.7" y="86.2">11</text>
<text x="271.7" y="88.8">12</text>
<text x="264" y="94.1" transform="rotate(-90 264 94.1)">SH</text>
<text x="177.7" y="106.5">22</text>
<text x="190.4" y="104.2" transform="rotate(-90 190.4 104.2)">24</text>
<text x="201.2" y="106.5">4</text>
<text x="255.2" y="106.5">1</text>
<text x="177.7" y="109.1">23</text>
<text x="201.2" y="109.1">5</text>
<text x="201.2" y="111.6">6</text>
<text x="255.2" y="111.6">2</text>
<text x="255.2" y="109.1">6</text>
<text x="201.2" y="114.2">7</text>
<text x="201.2" y="116.7">8</text>
<text x="201.2" y="119.2">9</text>
<text x="255.2" y="116.7">3</text>
<text x="255.2" y="114.2">7</text>
<text x="255.2" y="119.2">8</text>
<text x="178.3" y="124.3">1</text>
<text x="200.6" y="121.8">10</text>
<text x="200.6" y="124.3">11</text>
<text x="255.2" y="121.8">4</text>
<text x="255.2" y="124.3">9</text>
<text x="178.3" y="129.4">3</text>
<text x="200.6" y="129.4">13</text>
<text x="200.6" y="131.9">14</text>
<text x="255.2" y="126.9">5</text>
<text x="261.5" y="131.6" transform="rotate(-90 261.5 131.6)">SH</text>
<text x="200.6" y="134.5">15</text>
<text x="200.6" y="137">16</text>
<text x="200.6" y="139.6">17</text>
<text x="200.6" y="142.1">18</text>
<text x="177.7" y="144.6">21</text>
<text x="178.3" y="147.2">2</text>
<text x="200.6" y="144.6">19</text>
<text x="200.6" y="147.2">20</text>
<text x="190.4" y="152.5" transform="rotate(-90 190.4 152.5)">12</text>
</g>
<g font-size="1.3" fill="#0f0f0f">
<text x="205.7" y="32.9">M2</text>
<text x="205.7" y="35.4">M3</text>
<text x="205.7" y="30.4">M1</text>
<text x="205.7" y="38">M4</text>
<text x="205.7" y="40.5">M5</text>
<text x="205.7" y="45.6">M7</text>
<text x="205.7" y="43.1">M6</text>
<text x="25.3" y="50.8" transform="rotate(-90 25.3 50.8)">F1</text>
<text x="38" y="50.8" transform="rotate(-90 38 50.8)">F2</text>
<text x="50.7" y="50.8" transform="rotate(-90 50.7 50.8)">F3</text>
<text x="63.4" y="50.8" transform="rotate(-90 63.4 50.8)">F4</text>
<text x="76.1" y="50.8" transform="rotate(-90 76.1 50.8)">F5</text>
<text x="88.8" y="50.8" transform="rotate(-90 88.8 50.8)">F6</text>
<text x="101.5" y="50.8" transform="rotate(-90 101.5 50.8)">F7</text>
<text x="114.2" y="50.8" transform="rotate(-90 114.2 50.8)">F8</text>
<text x="126.9" y="50.8" transform="rotate(-90 126.9 50.8)">F9</text>
<text x="139.6" y="52.1" transform="rotate(-90 139.6 52.1)">FSH</text>
<text x="205.7" y="53.2">R8</text>
<text x="205.7" y="48.1">M8</text>
<text x="205.7" y="55.8">R7</text>
<text x="205.7" y="58.3">R6</text>
<text x="205.7" y="63.4">R4</text>
<text x="205.7" y="65.9">R3</text>
<text x="205.7" y="60.8">R5</text>
<text x="205.7" y="68.5">R2</text>
<text x="205.7" y="71">R1</text>
<text x="279.4" y="71">LED2</text>
<text x="25.3" y="89.2" transform="rotate(-90 25.3 89.2)">M1</text>
<text x="38" y="89.2" transform="rotate(-90 38 89.2)">M2</text>
<text x="50.7" y="89.2" transform="rotate(-90 50.7 89.2)">M3</text>
<text x="63.4" y="89.2" transform="rotate(-90 63.4 89.2)">M4</text>
<text x="76.1" y="89.2" transform="rotate(-90 76.1 89.2)">M5</text>
<text x="88.8" y="89.2" transform="rotate(-90 88.8 89.2)">M6</text>
<text x="101.5" y="89.2" transform="rotate(-90 101.5 89.2)">M7</text>
<text x="114.2" y="89.2" transform="rotate(-90 114.2 89.2)">M8</text>
<text x="126.9" y="89.2" transform="rotate(-90 126.9 89.2)">M9</text>
<text x="276.8" y="86.2">LED1</text>
<text x="139.6" y="90.6" transform="rotate(-90 139.6 90.6)">MSH</text>
<text x="205.7" y="106.6">F1</text>
<text x="205.7" y="109.1">F2</text>
<text x="205.7" y="111.6">F3</text>
<text x="205.7" y="119.3">F6</text>
<text x="205.7" y="116.7">F5</text>
<text x="205.7" y="114.2">F4</text>
<text x="205.7" y="121.8">F7</text>
<text x="205.7" y="124.3">F8</text>
<text x="25.3" y="127.2" transform="rotate(-90 25.3 127.2)">R8</text>
<text x="38" y="127.2" transform="rotate(-90 38 127.2)">R7</text>
<text x="50.7" y="127.2" transform="rotate(-90 50.7 127.2)">R6</text>
<text x="63.4" y="127.2" transform="rotate(-90 63.4 127.2)">R5</text>
<text x="76.1" y="127.2" transform="rotate(-90 76.1 127.2)">R4</text>
<text x="88.8" y="127.2" transform="rotate(-90 88.8 127.2)">R3</text>
<text x="101.5" y="127.2" transform="rotate(-90 101.5 127.2)">R2</text>
<text x="114.2" y="127.2" transform="rotate(-90 114.2 127.2)">R1</text>
<text x="126.9" y="128.5" transform="rotate(-90 126.9 128.5)">RSH</text>
<text x="205.7" y="129.4">M9</text>
<text x="205.7" y="132">F9</text>
<text x="205.7" y="134.5">FSH</text>
<text x="205.7" y="137">RSH</text>
<text x="205.7" y="139.6">MSH</text>
<text x="205.7" y="142.1">LED0</text>
<text x="205.7" y="147.2">LED2</text>
<text x="205.7" y="144.7">LED1</text>
<text x="25.3" y="167.4" transform="rotate(-90 25.3 167.4)">LED0</text>
<text x="38" y="167.4" transform="rotate(-90 38 167.4)">LED1</text>
<text x="50.7" y="167.4" transform="rotate(-90 50.7 167.4)">LED2</text>
</g>
<text font-size="1.3" fill="#725600" x="114.3" y="167.4">File: mcu.kicad_sch</text>
<g font-size=".8" fill="#006464">
<text x="191.5" y="30.6" transform="rotate(-90 191.5 30.6)">DD</text>
<text x="191.5" y="72" transform="rotate(-90 191.5 72)">SS</text>
<text x="191.5" y="106.8" transform="rotate(-90 191.5 106.8)">DD</text>
<text x="191.5" y="148.2" transform="rotate(-90 191.5 148.2)">SS</text>
</g>
</svg>
